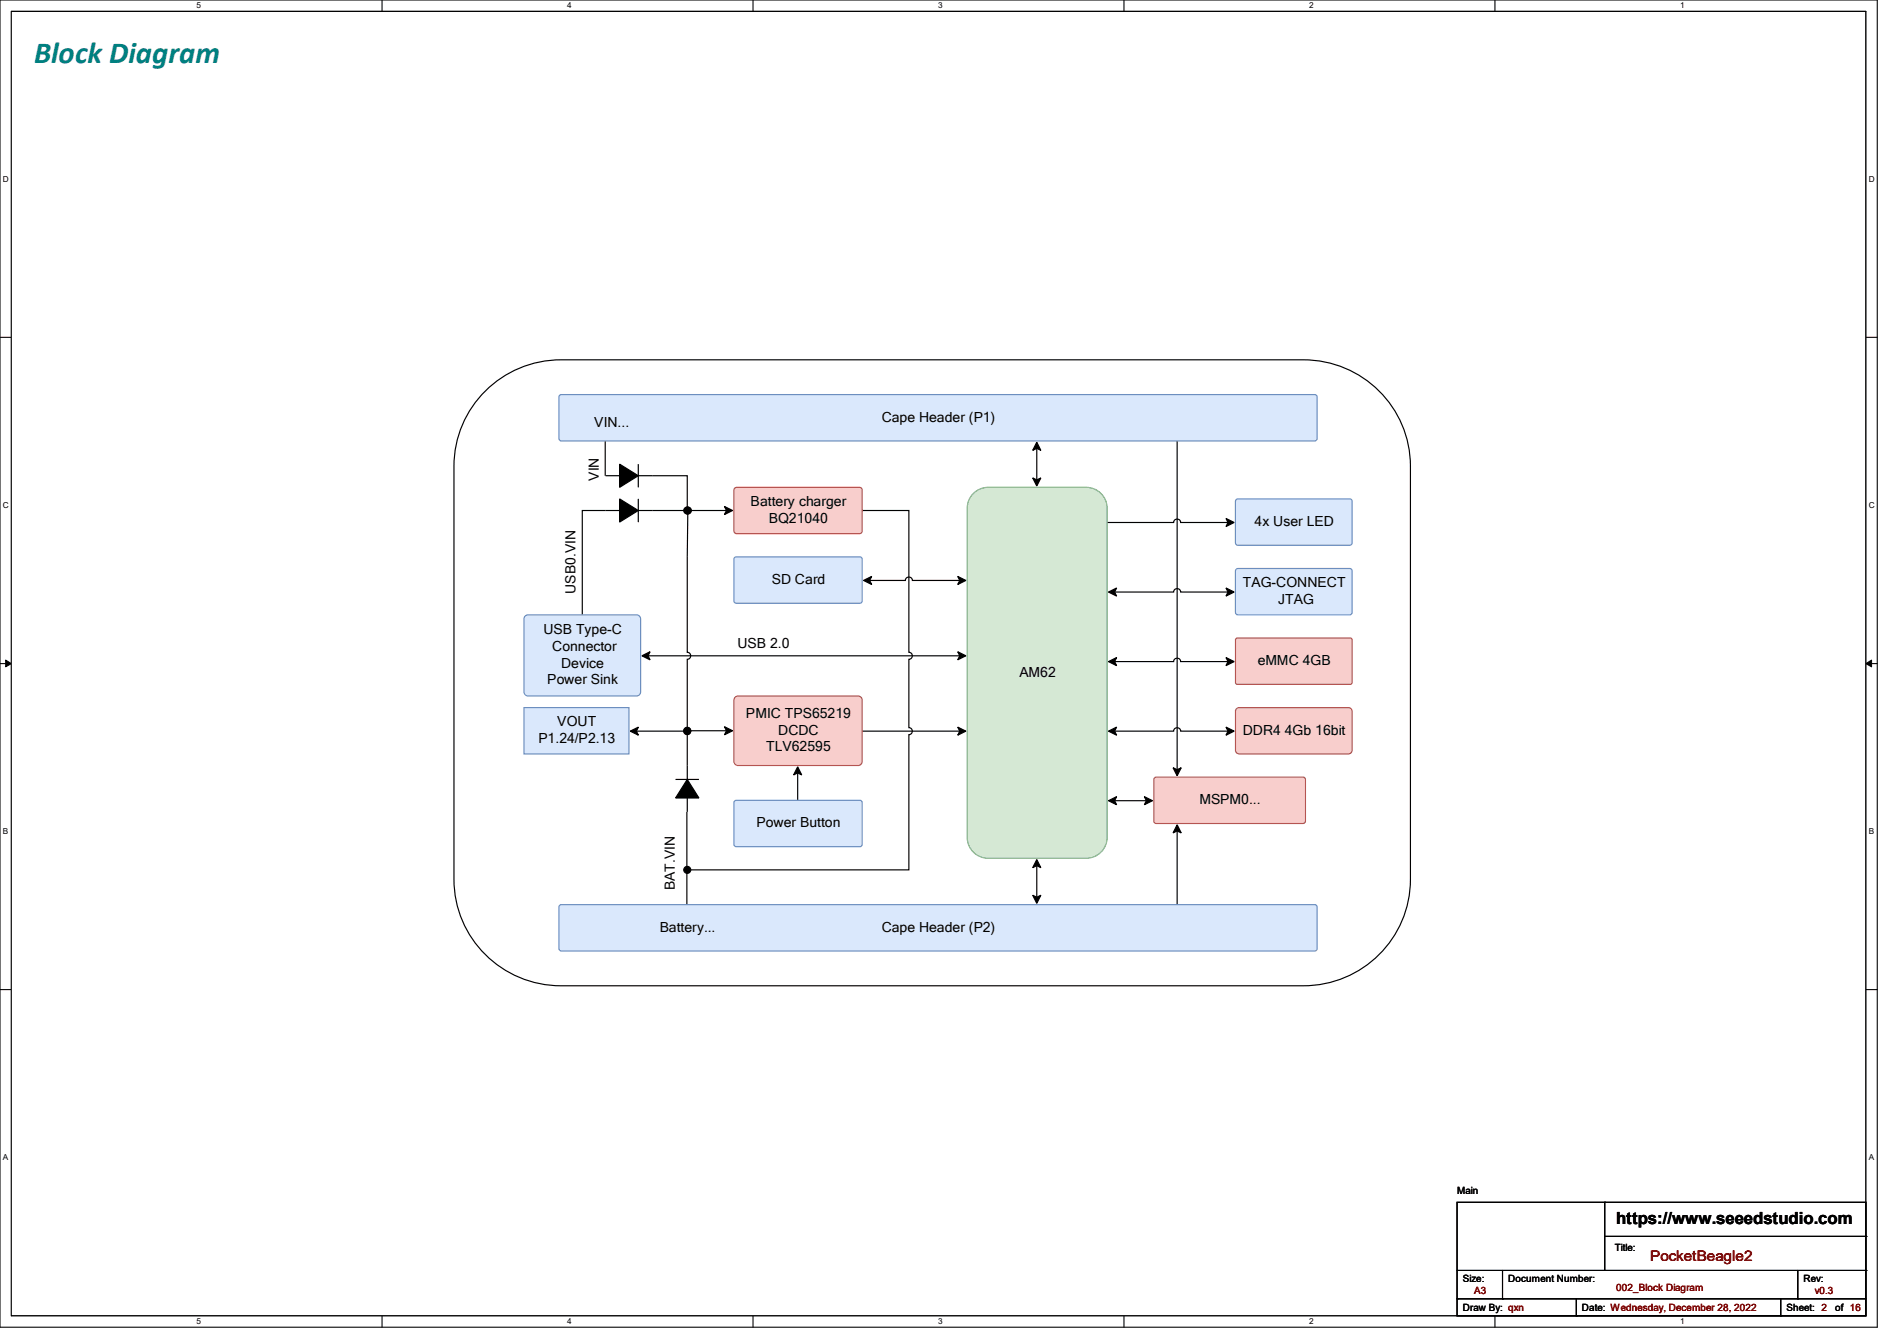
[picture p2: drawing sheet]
<svg xmlns="http://www.w3.org/2000/svg" width="297mm" height="210mm" viewBox="0 0 297 210" stroke-linecap="round" stroke-linejoin="round" font-family="sans-serif">
<path d="M0 0h293.9v207.9h-293.9zM1.8 1.8h290.3v204.3h-290.3z" fill="none" stroke="#000" stroke-width=".17"/>
<g fill="#fff">
<path d="M30.8 .2h.7v1.4h-.7z"/>
<path d="M30.8 206.2h.7v1.4h-.7z"/>
</g>
<path d="M59.8 0v1.8M59.8 206.1v1.8" fill="none" stroke="#000" stroke-width=".17"/>
<g fill="#fff">
<path d="M88.8 .2h.7v1.4h-.7z"/>
<path d="M88.8 206.2h.7v1.4h-.7z"/>
</g>
<path d="M117.9 0v1.8M117.9 206.1v1.8" fill="none" stroke="#000" stroke-width=".17"/>
<g fill="#fff">
<path d="M146.9 .2h.7v1.4h-.7z"/>
<path d="M146.9 206.2h.7v1.4h-.7z"/>
</g>
<path d="M176 0v1.8M176 206.1v1.8" fill="none" stroke="#000" stroke-width=".17"/>
<g fill="#fff">
<path d="M205 .2h.7v1.4h-.7z"/>
<path d="M205 206.2h.7v1.4h-.7z"/>
</g>
<path d="M234.1 0v1.8M234.1 206.1v1.8" fill="none" stroke="#000" stroke-width=".17"/>
<g fill="#fff">
<path d="M263.1 .2h.6v1.4h-.6z"/>
<path d="M263.1 206.2h.6v1.4h-.6z"/>
<path d="M.5 27.3h.9v1.4h-.9z"/>
<path d="M292.6 27.3h.9v1.4h-.9z"/>
<path d="M.5 78.4h.9v1.4h-.9z"/>
<path d="M292.6 78.4h.9v1.4h-.9z"/>
</g>
<path d="M0 52.8h1.8M292.1 52.8h1.8" fill="none" stroke="#000" stroke-width=".17"/>
<g fill="#fff">
<path d="M.5 129.5h.8v1.4h-.8z"/>
<path d="M292.6 129.5h.8v1.4h-.8z"/>
</g>
<path d="M0 103.9h1.8M292.1 103.9h1.8" fill="none" stroke="#000" stroke-width=".17"/>
<path d="M.9 103.4l.9 .5-.9 .5zM292.1 103.9l.9-.5v1z" fill="#000" stroke="#000" stroke-width=".16"/>
<g fill="#fff">
<path d="M.5 180.5h.8v1.4h-.8z"/>
<path d="M292.6 180.5h.8v1.4h-.8z"/>
</g>
<path d="M0 155h1.8M292.1 155h1.8" fill="none" stroke="#000" stroke-width=".17"/>
<path d="M1.8 1.8h290.3v204.2h-290.3z" fill="none" stroke="#000" stroke-width=".16"/>
<path d="M75.5 61.8a16.8 16.8 0 0 1 12.3-5.4h116.3a16.7 16.7 0 0 1 16.7 16.6v64.7a16.7 16.7 0 0 1-16.7 16.7h-116.3a16.7 16.7 0 0 1-16.7-16.7v-64.7a16.5 16.5 0 0 1 4.4-11.2z" fill-rule="evenodd" fill="#fff"/>
<path d="M75.5 61.8a16.8 16.8 0 0 1 12.3-5.4h116.3a16.7 16.7 0 0 1 16.7 16.6v64.7a16.7 16.7 0 0 1-16.7 16.7h-116.3a16.7 16.7 0 0 1-16.7-16.7v-64.7a16.5 16.5 0 0 1 4.4-11.2zM184.3 69.1v51.4M173.6 125.4l1.2-.6-.3 .6 .3 .6zM174.5 125.4h5M179.2 124.8l1.2 .6-1.2 .6 .3-.6zM183.7 120.2l.6 .3 .6-.3-.6 1.3zM184.3 129.2l.6 1.2-.6-.3-.6 .3zM184.3 130.1v11.6" fill="none" stroke="#000" stroke-width=".18"/>
<g fill="#000">
<path d="M173.6 125.4l1.2-.6-.3 .6 .3 .6z" fill-rule="evenodd"/>
<path d="M179.2 124.8l1.2 .6-1.2 .6 .3-.6z" fill-rule="evenodd"/>
<path d="M183.7 120.2l.6 .3 .6-.3-.6 1.3z" fill-rule="evenodd"/>
<path d="M184.3 129.2l.6 1.2-.6-.3-.6 .3z" fill-rule="evenodd"/>
</g>
<path d="M180.7 121.9l.3-.2 23.2 .1 .2 .3-.1 6.7-.3 .2-23.2-.1-.1-.3z" fill-rule="evenodd" fill="#f8cecc"/>
<path d="M180.7 121.9l.3-.2 23.2 .1 .2 .3-.1 6.7-.3 .2-23.2-.1-.1-.3z" fill="none" stroke="#b85450" stroke-width=".18"/>
<path d="M161.7 74.8l.6 .4 .7-.4-.7 1.3zM162.3 69.3l.7 1.2-.7-.3-.6 .3zM162.3 70.2v5M173.3 81.8h10.5l.1-.3 .2-.2h.4l.2 .2 .2 .3h7.4M191.9 81.2l1.3 .6-1.3 .7 .4-.7zM162.3 134.6l.7 1.3-.7-.3-.6 .3zM162.3 135.6v4.9M161.7 140.2l.6 .3 .7-.3-.7 1.3z" fill="none" stroke="#000" stroke-width=".18"/>
<g fill="#000">
<path d="M161.7 74.8l.6 .4 .7-.4-.7 1.3z" fill-rule="evenodd"/>
<path d="M162.3 69.3l.7 1.2-.7-.3-.6 .3z" fill-rule="evenodd"/>
<path d="M191.9 81.2l1.3 .6-1.3 .7 .4-.7z" fill-rule="evenodd"/>
<path d="M162.3 134.6l.7 1.3-.7-.3-.6 .3z" fill-rule="evenodd"/>
<path d="M161.7 140.2l.6 .3 .7-.3-.7 1.3z" fill-rule="evenodd"/>
</g>
<path d="M152.4 77.3a3.3 3.3 0 0 1 2.3-1h15.4a3.3 3.3 0 0 1 3.2 3.3v51.5a3.3 3.3 0 0 1-3.2 3.3h-15.4a3.3 3.3 0 0 1-3.3-3.3v-51.5a3.2 3.2 0 0 1 1-2.3z" fill-rule="evenodd" fill="#d5e8d4"/>
<path d="M152.4 77.3a3.3 3.3 0 0 1 2.3-1h15.4a3.3 3.3 0 0 1 3.2 3.3v51.5a3.3 3.3 0 0 1-3.2 3.3h-15.4a3.3 3.3 0 0 1-3.3-3.3v-51.5a3.2 3.2 0 0 1 1-2.3z" fill="none" stroke="#82b366" stroke-width=".18"/>
<path d="M135 114.5h15.3M149.9 113.9l1.3 .6-1.3 .6 .4-.6z" fill="none" stroke="#000" stroke-width=".18"/>
<path d="M149.9 113.9l1.3 .6-1.3 .6 .4-.6z" fill-rule="evenodd" fill="#000"/>
<path d="M115.1 109.2l.5-.2h18.7a.65 .65 0 0 1 .7 .6v9.6a.65 .65 0 0 1-.7 .7h-18.7a.66 .66 0 0 1-.7-.7v-9.6z" fill-rule="evenodd" fill="#f8cecc"/>
<path d="M115.1 109.2l.5-.2h18.7a.65 .65 0 0 1 .7 .6v9.6a.65 .65 0 0 1-.7 .7h-18.7a.66 .66 0 0 1-.7-.7v-9.6z" fill="none" stroke="#b85450" stroke-width=".18"/>
<path d="M173.6 103.6l1.2-.6-.3 .6 .3 .6zM174.5 103.6h9.3l.1-.3 .2-.2h.4l.2 .2 .2 .3h7.4M191.9 103l1.3 .6-1.3 .6 .4-.6z" fill="none" stroke="#000" stroke-width=".18"/>
<g fill="#000">
<path d="M173.6 103.6l1.2-.6-.3 .6 .3 .6z" fill-rule="evenodd"/>
<path d="M191.9 103l1.3 .6-1.3 .6 .4-.6z" fill-rule="evenodd"/>
</g>
<path d="M193.5 100.1l.2-.2 17.9 .1 .1 .2v6.8l-.3 .2-17.8-.1-.2-.2z" fill-rule="evenodd" fill="#f8cecc"/>
<path d="M193.5 100.1l.2-.2 17.9 .1 .1 .2v6.8l-.3 .2-17.8-.1-.2-.2z" fill="none" stroke="#b85450" stroke-width=".18"/>
<path d="M173.6 114.5l1.2-.6-.3 .6 .3 .6zM174.5 114.5h9.3l.1-.3 .2-.2h.4l.2 .2 .2 .3h7.4M191.9 113.9l1.3 .6-1.3 .6 .4-.6z" fill="none" stroke="#000" stroke-width=".18"/>
<g fill="#000">
<path d="M173.6 114.5l1.2-.6-.3 .6 .3 .6z" fill-rule="evenodd"/>
<path d="M191.9 113.9l1.3 .6-1.3 .6 .4-.6z" fill-rule="evenodd"/>
</g>
<path d="M193.6 111l.4-.2h17.1a.58 .58 0 0 1 .6 .6v6.1a.58 .58 0 0 1-.6 .6h-17.1a.59 .59 0 0 1-.6-.6v-6.1z" fill-rule="evenodd" fill="#f8cecc"/>
<path d="M193.6 111l.4-.2h17.1a.58 .58 0 0 1 .6 .6v6.1a.58 .58 0 0 1-.6 .6h-17.1a.59 .59 0 0 1-.6-.6v-6.1z" fill="none" stroke="#b85450" stroke-width=".18"/>
<path d="M94.8 80h-3.6v16.3M100.5 102.7l1.3-.6-.3 .6 .3 .6zM101.5 102.7h48.8M149.9 102.1l1.3 .6-1.3 .6 .4-.6z" fill="none" stroke="#000" stroke-width=".18"/>
<g fill="#000">
<path d="M100.5 102.7l1.3-.6-.3 .6 .3 .6z" fill-rule="evenodd"/>
<path d="M149.9 102.1l1.3 .6-1.3 .6 .4-.6z" fill-rule="evenodd"/>
</g>
<path d="M82.2 96.5l.5-.2h17a.63 .63 0 0 1 .6 .6v11.5a.64 .64 0 0 1-.6 .6h-17a.64 .64 0 0 1-.7-.6v-11.5z" fill-rule="evenodd" fill="#dae8fc"/>
<path d="M82.2 96.5l.5-.2h17a.63 .63 0 0 1 .6 .6v11.5a.64 .64 0 0 1-.6 .6h-17a.64 .64 0 0 1-.7-.6v-11.5z" fill="none" stroke="#6c8ebf" stroke-width=".18"/>
<path d="M94.8 69.1v5.4" fill="none" stroke="#000" stroke-width=".18"/>
<path d="M87.6 62l.3-.2h118l.3 .2v.2v6.5l-.2 .3-.1 .1h-118l-.2-.1-.2-.3z" fill-rule="evenodd" fill="#dae8fc"/>
<path d="M87.6 62l.3-.2h118l.3 .2v.2v6.5l-.2 .3-.1 .1h-118l-.2-.1-.2-.3z" fill="none" stroke="#6c8ebf" stroke-width=".18"/>
<path d="M107.5 127.2v14.5" fill="none" stroke="#000" stroke-width=".18"/>
<path d="M87.6 141.9l.3-.2h118l.3 .2v.1v6.6l-.2 .3h-.1h-118h-.2l-.2-.3z" fill-rule="evenodd" fill="#dae8fc"/>
<path d="M87.6 141.9l.3-.2h118l.3 .2v.1v6.6l-.2 .3h-.1h-118h-.2l-.2-.3z" fill="none" stroke="#6c8ebf" stroke-width=".18"/>
<path d="M173.6 92.7l1.2-.6-.3 .6 .3 .7zM174.5 92.7h9.3l.1-.3 .2-.2h.4l.2 .2 .2 .3h7.4M191.9 92.1l1.3 .6-1.3 .7 .4-.7z" fill="none" stroke="#000" stroke-width=".18"/>
<g fill="#000">
<path d="M173.6 92.7l1.2-.6-.3 .6 .3 .7z" fill-rule="evenodd"/>
<path d="M191.9 92.1l1.3 .6-1.3 .7 .4-.7z" fill-rule="evenodd"/>
</g>
<path d="M193.5 89.2l.3-.2 17.7 .1 .2 .3-.1 6.7-.3 .2-17.7-.1-.2-.3z" fill-rule="evenodd" fill="#dae8fc"/>
<path d="M193.5 89.2l.3-.2 17.7 .1 .2 .3-.1 6.7-.3 .2-17.7-.1-.2-.3z" fill="none" stroke="#6c8ebf" stroke-width=".18"/>
<path d="M193.5 78.3l.3-.2 17.7 .1 .2 .3-.1 6.7-.3 .2-17.7-.1-.2-.3z" fill-rule="evenodd" fill="#dae8fc"/>
<path d="M193.5 78.3l.3-.2 17.7 .1 .2 .3-.1 6.7-.3 .2-17.7-.1-.2-.3z" fill="none" stroke="#6c8ebf" stroke-width=".18"/>
<path d="M124.9 120.1l.6 1.3-.6-.4-.6 .4zM124.9 121v4.3" fill="none" stroke="#000" stroke-width=".18"/>
<path d="M124.9 120.1l.6 1.3-.6-.4-.6 .4z" fill-rule="evenodd" fill="#000"/>
<path d="M115 125.5l.3-.2 19.5 .1 .2 .3-.1 6.7-.3 .2h-19.5l-.2-.4z" fill-rule="evenodd" fill="#dae8fc"/>
<path d="M115 125.5l.3-.2 19.5 .1 .2 .3-.1 6.7-.3 .2h-19.5l-.2-.4z" fill="none" stroke="#6c8ebf" stroke-width=".18"/>
<g fill="none" stroke="#000" stroke-width=".18">
<path d="M135 80h7.3v22.2l.3 .1 .2 .2v.4l-.2 .2-.3 .2v10.7l.3 .1 .2 .2v.4l-.2 .2-.3 .2v21.1h-34.1"/>
<circle cx="107.6" cy="136.2" r=".55"/>
</g>
<circle cx="107.6" cy="136.2" r=".55" fill="#000"/>
<path d="M115 76.5l.3-.2 19.5 .1 .2 .4-.1 6.6-.3 .2-19.5-.1-.2-.4z" fill-rule="evenodd" fill="#f8cecc"/>
<path d="M115 76.5l.3-.2 19.5 .1 .2 .4-.1 6.6-.3 .2-19.5-.1-.2-.4z" fill="none" stroke="#b85450" stroke-width=".18"/>
<g fill="none" stroke="#000" stroke-width=".18">
<path d="M94.8 74.5h2.2M94.8 80h2.2M97 72.7l2.9 1.8-2.9 1.8zM97 78.1l2.9 1.9-2.9 1.8zM99.9 74.5h7.7v4.9M99.9 72.7v3.6M99.9 78.1v3.7M99.9 80h13.8M113.4 79.3l1.3 .7-1.3 .6 .3-.6zM98.7 114.5l1.3-.6-.4 .6 .4 .6zM99.6 114.5h7.5"/>
<circle cx="107.6" cy="80" r=".55"/>
<circle cx="107.6" cy="114.5" r=".55"/>
</g>
<g fill="#000">
<path d="M97 72.7l2.9 1.8-2.9 1.8zM94.8 74.5h2.2zM99.9 72.7v3.6zM99.9 74.5h2.2z" fill-rule="evenodd"/>
<path d="M97 78.1l2.9 1.9-2.9 1.8zM94.8 80h2.2zM99.9 78.1v3.7zM99.9 80h2.2z" fill-rule="evenodd"/>
<path d="M113.4 79.3l1.3 .7-1.3 .6 .3-.6z" fill-rule="evenodd"/>
<path d="M98.7 114.5l1.3-.6-.4 .6 .4 .6z" fill-rule="evenodd"/>
<circle cx="107.6" cy="80" r=".55"/>
<circle cx="107.6" cy="114.5" r=".55"/>
</g>
<path d="M82 110.8h16.5v7.3h-16.5z" fill-rule="evenodd" fill="#dae8fc"/>
<path d="M82 110.8h16.5v7.3h-16.5z" fill="none" stroke="#6c8ebf" stroke-width=".18"/>
<g fill="none" stroke="#000" stroke-width=".18">
<path d="M107.7 80.5l-.1 21.7 .3 .1 .2 .2v.4l-.2 .2-.3 .2v11.1h6.1M135.2 90.9l1.3-.6-.3 .6 .3 .6zM136.2 90.9h5.6l.1-.3 .2-.2h.4l.2 .2 .1 .3h7.5M149.9 90.3l1.3 .6-1.3 .6 .4-.6zM107.6 115v7.1M113.4 113.8l1.3 .6-1.3 .7 .3-.7zM105.8 122.1h3.6M107.6 122.1l1.8 2.9h-3.6zM107.6 125v2.2"/>
<circle cx="107.7" cy="80" r=".55"/>
<circle cx="107.6" cy="114.4" r=".55"/>
</g>
<g fill="#000">
<path d="M135.2 90.9l1.3-.6-.3 .6 .3 .6z" fill-rule="evenodd"/>
<path d="M149.9 90.3l1.3 .6-1.3 .6 .4-.6z" fill-rule="evenodd"/>
<path d="M113.4 113.8l1.3 .6-1.3 .7 .3-.7z" fill-rule="evenodd"/>
<path d="M107.6 122.1l1.8 2.9h-3.6zM107.6 125v2.2zM105.8 122.1h3.6zM107.6 119.9v2.2z" fill-rule="evenodd"/>
<circle cx="107.7" cy="80" r=".55"/>
<circle cx="107.6" cy="114.4" r=".55"/>
</g>
<path d="M115 87.4l.3-.2 19.5 .1 .2 .3-.1 6.7-.3 .2-19.5-.1-.2-.3z" fill-rule="evenodd" fill="#dae8fc"/>
<path d="M115 87.4l.3-.2 19.5 .1 .2 .3-.1 6.7-.3 .2-19.5-.1-.2-.3z" fill="none" stroke="#6c8ebf" stroke-width=".18"/>
<g fill="none" stroke="#000" stroke-width=".17">
<path d="M228.1 188.3h64v17.8h-64zM228.1 199h64M235.2 199v4.4M251.2 188.3h.1M251.2 188.3v10.7M251.2 193.6h40.9M281.5 199v4.4M292.1 199h.1M292.1 193.6h.1M228.1 203.4h.1M228.1 203.4h64M235.2 203.4h.1"/>
<path d="M246.8 206.1h.1M246.8 203.4v2.7M278.8 206.1h.1M278.8 203.4v2.7M281.5 203.4h.1"/>
</g>
<text font-size="4.8" fill="#008080" x="5.3" y="9.9">Block Diagram</text>
<text font-size="2.6" x="253" y="191.8">https://www.seeedstudio.com</text>
<text font-size="2.3" fill="#800000" x="258.4" y="197.5">PocketBeagle2</text>
<g font-size="2.2">
<text x="93" y="66.9">VIN...</text>
<text x="138.1" y="66">Cape Header (P1)</text>
<text x="93.8" y="75.3" transform="rotate(-90 93.8 75.3)">VIN</text>
<text x="117.5" y="79.2">Battery charger</text>
<text x="120.4" y="81.9">BQ21040</text>
<text x="196.4" y="82.4">4x User LED</text>
<text x="90.1" y="93" transform="rotate(-90 90.1 93)">USB0.VIN</text>
<text x="120.8" y="91.4">SD Card</text>
<text x="194.6" y="92">TAG-CONNECT</text>
<text x="200.1" y="94.7">JTAG</text>
<text x="85.1" y="99.3">USB Type-C</text>
<text x="86.4" y="101.9">Connector</text>
<text x="115.5" y="101.4">USB 2.0</text>
<text x="85.7" y="107.2">Power Sink</text>
<text x="87.9" y="104.6">Device</text>
<text x="159.6" y="106">AM62</text>
<text x="196.9" y="104.1">eMMC 4GB</text>
<text x="87.2" y="113.8">VOUT</text>
<text x="116.8" y="112.4">PMIC TPS65219</text>
<text x="84.3" y="116.4">P1.24/P2.13</text>
<text x="120" y="117.6">TLV62595</text>
<text x="121.8" y="115.1">DCDC</text>
<text x="194.6" y="115.1">DDR4 4Gb 16bit</text>
<text x="187.8" y="125.9">MSPM0...</text>
<text x="118.4" y="129.6">Power Button</text>
<text x="105.7" y="139.4" transform="rotate(-90 105.7 139.4)">BAT.VIN</text>
<text x="103.3" y="145.9">Battery...</text>
<text x="138.1" y="145.9">Cape Header (P2)</text>
</g>
<g font-size="1.6">
<text x="228.1" y="187.1">Main</text>
<text x="252.8" y="196">Title:</text>
<text x="229" y="200.7">Size:</text>
<text x="236.1" y="200.7">Document Number:</text>
<text x="282.4" y="200.7">Rev:</text>
<text x="229" y="205.4">Draw By: qxn</text>
<text x="247.7" y="205.4">Date: Wednesday, December 28, 2022</text>
<text x="279.7" y="205.4">Sheet: 2</text>
<text x="287.3" y="205.4">of 16</text>
</g>
<g font-size="1.6" fill="#800000">
<text x="230.8" y="202.7">A3</text>
<text x="253" y="202.2">002_Block Diagram</text>
<text x="284.1" y="202.7">v0.3</text>
</g>
<g font-size="1.3">
<text x="30.8" y="1.3">5</text>
<text x="88.8" y="1.3">4</text>
<text x="146.9" y="1.3">3</text>
<text x="205" y="1.3">2</text>
<text x="263.1" y="1.3">1</text>
<text x=".5" y="28.4">D</text>
<text x="292.6" y="28.4">D</text>
<text x=".5" y="79.5">C</text>
<text x="292.6" y="79.5">C</text>
<text x=".5" y="130.6">B</text>
<text x="292.6" y="130.6">B</text>
<text x=".5" y="181.7">A</text>
<text x="292.6" y="181.7">A</text>
<text x="30.8" y="207.4">5</text>
<text x="88.8" y="207.4">4</text>
<text x="146.9" y="207.4">3</text>
<text x="205" y="207.4">2</text>
<text x="263.1" y="207.4">1</text>
</g>
</svg>
